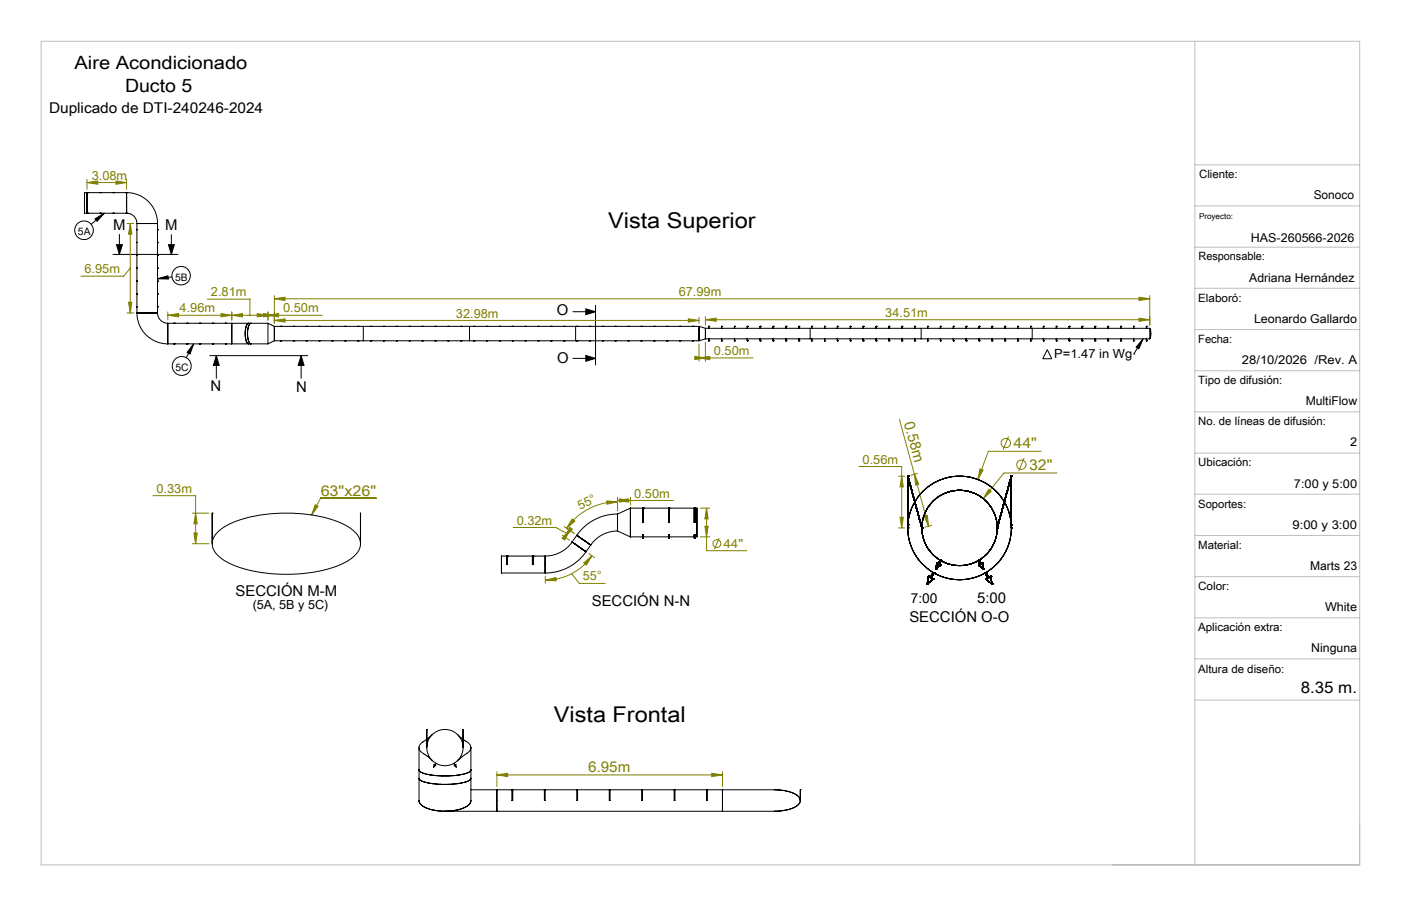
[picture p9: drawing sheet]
<svg xmlns="http://www.w3.org/2000/svg" width="432mm" height="279mm" viewBox="0 0 432 279" stroke-linecap="round" stroke-linejoin="round" font-family="sans-serif">
<g fill="none" stroke="#000" stroke-width=".31">
<path d="M29.3 67.5l2.8-1.7-2.2 2.5zM32.1 65.8l-4 3.4M34.8 78.5h20M35.9 75.5h1.8l-.9 3zM36.8 72.3v6.2M51.9 75.5h1.8l-.9 3zM52.8 72.4v6.1M48.5 86l3.3-.9 .1 .9zM53 85.4l-4.5 .6M176.6 96.1h7M180.6 95.2l3 .9-3 .9zM183.6 94.2v18.3"/>
<path d="M59.7 106l-1.1 3.2-.9-.5zM59.7 106l-2.3 4.3M64.7 109.7h30.1M66.7 109.7l.9 3h-1.8zM66.7 109.7v7M92.8 109.7v7M92.8 109.7l.9 3h-1.8zM176.6 110.5h7M180.6 109.6l3 .9-3 .9zM322.8 107.8l1.4 2.8h-2.8zM349.5 109.1h.1M352.3 104.5l-2.8 4.6"/>
<path d="M352.3 104.5l-1.3 3.1-.8-.6z"/>
<circle cx="25.9" cy="71" r="2.87"/>
<circle cx="55.8" cy="85" r="2.84"/>
<circle cx="56" cy="112.9" r="2.91"/>
</g>
<g fill="none" stroke="#808000" stroke-width=".31">
<path d="M26.8 56.3l3.3-.5v1zM26.8 55.3v3.1M26.8 56.3h12.2M35.7 55.8l3.3 .5-3.3 .5zM39 55.3v3.1M39.1 68.9h2.1M40.1 68.9l.5 3.3h-1zM40.1 68.9v27.6M39.1 96.5h2.1M39.6 93.2h1l-.5 3.3zM40.1 82.7l-2 2.5h-13.2M51.7 97.2l3.3-.5v1z"/>
<path d="M51.7 97.2h47.6M51.7 96.2v2.5M63.9 92.3h13.1v4.9M68.1 96.7l3.3 .5-3.3 .5zM71.4 97.2l3.3-.5v1zM71.4 96.2v2.5M79.3 96.7l3.3 .5-3.3 .5zM81.2 96.7l3.4 .5-3.4 .5zM82.6 97.2l3.3-.5v1zM82.6 96.2v2.5M84.6 98.8l3.2-.5v1zM84.6 92.1l3.2-.4v1z"/>
<path d="M84.6 91.2v8.5M84.6 98.8h130.8M84.6 92.1h269.8M212.2 98.3l3.2 .5-3.2 .5zM215.4 97.8v1.9M217.4 98.6l3.3-.5v1zM217.4 97.6v2.7M217.4 98.6h137M351 98.1l3.4 .5-3.4 .5zM351 91.7l3.4 .4-3.4 .6zM354.4 91.2v9.1M214.1 109.9l3.3 .5-3.3 .5z"/>
<path d="M215.4 110.4l3.4-.5v1zM215.4 106.1v5.3M215.4 110.4h16.7M217.4 105.5v5.9M277.2 129.4l9 32.8M310.8 134.6l-1.6 4.1M320.9 139.2h-16.3l-3.2 8.7M47.1 152.9h13.2v14.8M59.3 158.3h5.1M60.3 158.3l.5 3.2h-1zM97.2 155.6l.8 .5-2 2.7zM115.9 153.6h-17.1l-2.8 5.2"/>
<path d="M187 154.5l3.3 .2-3.2 .8zM190.3 154.3l3.3-.5v1zM190.3 153.4v4.1M190.3 154.3h17.2M190.3 154.7a19 19 0 0 0-15.6 8.2M191 153.8l3.3 .5-3.3 .5zM194.3 153.4v2.3M215.8 156.7h3M217.8 156.7l.5 3.3h-1.1zM217.8 156.7v13.1h12.4M264.8 143.9h13.1v18.9M276.9 146.9h1.9"/>
<path d="M277.4 159.5h1l-.5 3.3zM277.9 146.9l.5 3.2h-1zM281.8 146.3l1.4 3-1 .3zM282.8 146l-2.1 .6M284.8 159.2l1-.3 .4 3.3zM302 144.6l1 .4-1.6 2.9zM304.7 150.9l.8 .6-2.5 2.3zM315.6 141.3l-1.6 4M325.7 145.9h-16.3l-6.4 7.9M59.3 167.7h5.1M59.8 164.4h1l-.5 3.3zM158.2 162.7h13.1l3.5 1.9"/>
<path d="M168.1 178.9l3.2-.8 .1 1zM168.1 177.7v2.2M173.3 165l2.2 1.6M173.8 162.3l3.2 2.2M175.5 163.5l-1.4 3-.9-.6zM175.5 163.5l-1.4 2.1M175.6 162.6l.8 .6-2.3 2.4zM176.2 176.9l2.3 3h8M176.4 160.1l.8 .6-2.5 2.2zM179.9 173.6l2.5-2.2-1.7 2.9zM181.4 170.7l1.9 1.3M182.4 171.4a17.6 17.6 0 0 1-14.3 7.5"/>
<path d="M215.8 165.6h3M217.2 162.3h1.1l-.5 3.3zM221.7 165.9l-1.5 3.5M276.9 162.8h1.9M287.2 162l-2.1 .6M153.1 239l3.4-.5v1zM153.1 238v4.6M153.1 239h69.6M219.4 238.5l3.3 .5-3.3 .5zM222.7 238v4.6"/>
<circle cx="310" cy="136.6" r="1.43"/>
<circle cx="314.8" cy="143.3" r="1.43"/>
<circle cx="221" cy="167.6" r="1.22"/>
</g>
<g fill="none" stroke="#c0c0c0" stroke-width=".31">
<path d="M12.7 12.7h406.4v254h-406.4zM368.3 12.7v254M368.3 50.8h50.8M368.3 63.5h50.8M368.3 76.2h50.8M368.3 88.9h50.8M368.3 101.6h50.8M368.3 114.3h50.8M368.3 127h50.8M368.3 139.7h50.8M368.3 152.4h50.8M368.3 165.1h50.8"/>
<path d="M368.3 177.8h50.8M368.3 190.5h50.8M368.3 203.2h50.8M368.3 215.9h50.8"/>
</g>
<g fill="#000">
<path d="M352.3 104.5l-1.3 3.1-.8-.6z"/>
<path d="M29.3 67.5l2.8-1.7-2.2 2.5zM48.5 86l3.3-.9 .1 .9zM59.7 106l-1.1 3.2-.9-.5z"/>
<path d="M51.9 75.5h1.8l-.9 3zM35.9 75.5h1.8l-.9 3zM92.8 109.7l.9 3h-1.8zM66.7 109.7l.9 3h-1.8z"/>
<path d="M180.6 95.2l3 .9-3 .9zM180.6 109.6l3 .9-3 .9z"/>
</g>
<g fill="#808000">
<path d="M97.2 155.6l.8 .5-2 2.7z"/>
<path d="M39.6 93.2h1l-.5 3.3zM40.1 68.9l.5 3.3h-1zM71.4 97.2l3.3-.5v1zM79.3 96.7l3.3 .5-3.3 .5zM277.4 159.5h1l-.5 3.3zM277.9 146.9l.5 3.2h-1zM59.8 164.4h1l-.5 3.3zM60.3 158.3l.5 3.2h-1zM175.5 163.5l-1.4 3-.9-.6zM175.6 162.6l.8 .6-2.3 2.4zM179.9 173.6l.8 .7 1.7-2.9zM168.1 178.9l3.3 .2-.1-1zM217.8 156.7l.5 3.3h-1.1zM217.2 162.3h1.1l-.5 3.3z"/>
<path d="M82.6 97.2l3.3-.5v1zM81.2 96.7l3.4 .5-3.4 .5z"/>
<path d="M84.6 98.8l3.2-.5v1zM212.2 98.3l3.2 .5-3.2 .5zM217.4 98.6l3.3-.5v1zM351 98.1l3.4 .5-3.4 .5zM84.6 92.1l3.2-.4v1zM351 91.7l3.4 .4-3.4 .6z"/>
<path d="M215.4 110.4l3.4-.5v1zM214.1 109.9l3.3 .5-3.3 .5z"/>
<path d="M68.1 96.7l3.3 .5-3.3 .5zM51.7 97.2l3.3-.5v1zM35.7 55.8l3.3 .5-3.3 .5zM26.8 56.3l3.3-.5v1zM191 153.8l3.3 .5-3.3 .5zM190.3 154.3l3.3-.5v1z"/>
<path d="M176.4 160.1l-1.7 2.8 2.5-2.2zM187 154.5l.1 1 3.2-.8z"/>
<path d="M284.8 159.2l1-.3 .4 3.3zM281.8 146.3l1.4 3-1 .3z"/>
<path d="M153.1 239l3.4-.5v1zM219.4 238.5l3.3 .5-3.3 .5zM304.7 150.9l-1.7 2.9 2.5-2.3zM302 144.6l-.6 3.3 1.6-2.9z"/>
</g>
<g fill="none" stroke="#000" stroke-width=".31">
<path d="M26.8 59.4v6.4M26.9 59.4h.1M27 59.4h.1M30.9 59.4h.1M31 59.4h.1M34.9 59.4h.1M35 59.4h.1M38.8 59.4h.1M38.9 59.4h.1M39 59.4l1.8 .1 1.9 .6 1.9 1.1 1.3 1.1 1.9 2.9 .6 2.1 .1 1.6M39 59.4v6.4M39 59.4h-13v6.4h13"/>
<path d="M26.9 65.8h.1M27 65.8h.1M30.9 65.8h.1M31 65.8h.1M34.9 65.8h.1M35 65.8h.1M38.8 65.8h.1M38.9 65.8h.1M39 65.8l1.4 .2 1.1 .9 .6 1.1 .1 .9M42.2 68.9h6.3M42.2 68.9v27.6M42.2 70.9h.1"/>
<path d="M42.2 70.8h.1M42.2 74.8h.1M42.2 78.8h.1M42.2 78.7h.1M48.5 70.9h.1M48.5 70.8h.1M48.5 74.8h.1M48.5 78.8h.1M48.5 78.7h.1M48.5 68.9v27.6M42.2 96.5l.1 1.6 .5 1.8 .7 1.5 1.2 1.6 1.1 1 1.8 1.1 1.8 .7 2.3 .2M42.2 96.5h6.3"/>
<path d="M42.2 94.7h.1M42.2 94.6h.1M42.2 82.8h.1M42.2 82.7h.1M42.2 90.7h.1M42.2 90.6h.1M42.2 86.7h.1M42.2 86.6h.1M48.5 96.5l.2 1.1 .6 1 1 .8 1.4 .3M48.5 94.7h.1M48.5 94.6h.1M48.5 82.8h.1"/>
<path d="M48.5 82.7h.1M48.5 86.7h.1M48.5 86.6h.1M48.5 90.7h.1M48.5 90.6h.1M51.7 99.7v6.3M51.7 99.7h19.7M53.6 99.7h.1M53.7 99.7h.1M57.6 99.7h.1M57.7 99.7h.1M61.5 99.7h.1"/>
<path d="M61.6 99.7h.1M65.5 99.7h.1M65.6 99.7h.1M69.5 99.7h.1M69.6 99.7h.1M71.4 99.7h5.3M71.4 99.7v6.3M76.7 99.7l-.7 .7-.4 2 .2 2.7 .5 .8 .4 .1M76.7 99.7h.7M77.4 99.7h5.2M77.4 99.7l-.5 .2-.3 .7-.3 2.1 .3 2.4 .3 .7 .5 .2M82.6 99.7l2 .9"/>
<path d="M82.6 99.7v6.3M51.7 106h19.7M53.6 106h.1M53.7 106h.1M57.6 106h.1M57.7 106h.1M61.5 106h.1M61.6 106h.1M65.5 106h.1M65.6 106h.1M69.5 106h.1M69.6 106h.1"/>
<path d="M71.4 106h5.3M76.7 106h.7M77.4 106h5.2M84.6 105.1l-2 .9M84.6 100.6v4.5M84.6 105.1h130.8M84.6 100.6h130.8M86.5 105.1h.1M86.5 100.6h.1M86.6 105.1h.1M86.6 100.6h.1M90.4 100.6h.1"/>
<path d="M90.4 105.1h.1M90.5 100.6h.1M90.5 105.1h.1M94.4 105.1h.1M94.4 100.6h.1M94.5 105.1h.1M94.5 100.6h.1M98.4 105.1h.1M98.4 100.6h.1M98.5 105.1h.1M98.5 100.6h.1M102.3 100.6h.1"/>
<path d="M102.3 105.1h.1M102.4 100.6h.1M102.4 105.1h.1M106.3 100.6h.1M106.3 105.1h.1M106.4 100.6h.1M106.4 105.1h.1M110.3 100.6h.1M110.3 105.1h.1M110.4 100.6h.1M110.4 105.1h.1M112 100.6v4.5"/>
<path d="M114.2 100.6h.1M114.2 105.1h.1M114.3 100.6h.1M114.3 105.1h.1M118.2 100.6h.1M118.2 105.1h.1M118.3 100.6h.1M118.3 105.1h.1M122.2 100.6h.1M122.2 105.1h.1M122.3 100.6h.1M122.3 105.1h.1"/>
<path d="M126.2 105.1h.1M126.2 100.6h.1M126.3 105.1h.1M126.3 100.6h.1M130.1 100.6h.1M130.1 105.1h.1M130.2 100.6h.1M130.2 105.1h.1M134.1 100.6h.1M134.1 105.1h.1M134.2 100.6h.1M134.2 105.1h.1"/>
<path d="M138 105.1h.1M138 100.6h.1M138.1 105.1h.1M138.1 100.6h.1M142 100.6h.1M142 105.1h.1M142.1 100.6h.1M142.1 105.1h.1M144.7 100.6v4.5M146 100.6h.1M146 105.1h.1M146.1 100.6h.1"/>
<path d="M146.1 105.1h.1M150 100.6h.1M150 105.1h.1M153.9 105.1h.1M153.9 100.6h.1M154 105.1h.1M154 100.6h.1M157.9 100.6h.1M157.9 105.1h.1M158 100.6h.1M158 105.1h.1M161.9 100.6h.1"/>
<path d="M161.9 105.1h.1M162 100.6h.1M162 105.1h.1M165.8 105.1h.1M165.8 100.6h.1M165.9 105.1h.1M165.9 100.6h.1M169.8 100.6h.1M169.8 105.1h.1M169.9 100.6h.1M169.9 105.1h.1M173.8 100.6h.1"/>
<path d="M173.8 105.1h.1M177.4 100.6v4.5M177.7 105.1h.1M177.7 100.6h.1M177.8 105.1h.1M177.8 100.6h.1M181.7 100.6h.1M181.7 105.1h.1M181.8 100.6h.1M181.8 105.1h.1M185.7 100.6h.1M185.7 105.1h.1"/>
<path d="M185.8 100.6h.1M185.8 105.1h.1M189.6 105.1h.1M189.6 100.6h.1M189.7 105.1h.1M189.7 100.6h.1M193.6 100.6h.1M193.6 105.1h.1M193.7 100.6h.1M193.7 105.1h.1M197.6 100.6h.1M197.6 105.1h.1"/>
<path d="M197.7 100.6h.1M197.7 105.1h.1M201.5 100.6h.1M201.5 105.1h.1M201.6 100.6h.1M201.6 105.1h.1M205.5 105.1h.1M205.5 100.6h.1M205.6 105.1h.1M205.6 100.6h.1M209.5 100.6h.1M209.5 105.1h.1"/>
<path d="M209.6 100.6h.1M209.6 105.1h.1M213.4 100.6h.1M213.4 105.1h.1M213.5 100.6h.1M213.5 105.1h.1M215.4 100.6v4.5M215.4 100.6l2 .6M217.4 101.2v3.3M217.4 104.5l-2 .6M217.4 104.5h137M217.4 101.2h137"/>
<path d="M218.4 105.1h.1M218.4 100.6v.6M218.4 104.5v.6M218.5 100.6h.1M222.4 105.1h.1M222.4 100.6h.1M222.4 100.6v.6M222.4 104.5v.6M222.5 105.1h.1M222.5 100.6h.1M222.5 100.6v.6M222.5 104.5v.6"/>
<path d="M226.3 100.6h.1M226.3 100.6v.6M226.3 104.5v.6M226.4 105.1h.1M230.3 105.1h.1M230.3 100.6h.1M230.3 100.6v.6M230.3 104.5v.6M230.4 105.1h.1M230.4 100.6h.1M230.4 100.6v.6M230.4 104.5v.6"/>
<path d="M234.2 100.6h.1M234.2 105.1h.1M234.2 105.1h.2M234.2 100.6h.2M234.2 100.6v.6M234.2 104.5v.6M234.4 100.6h.1M234.4 105.1h.1M234.4 100.6v.6M234.4 104.5v.6M238.2 105.1h.1M238.2 100.6h.1"/>
<path d="M238.2 100.6v.6M238.2 104.5v.6M238.3 105.1h.1M238.3 100.6h.1M238.3 100.6v.6M238.3 104.5v.6M242.2 105.1h.1M242.2 100.6h.1M242.2 100.6v.6M242.2 104.5v.6M242.3 105.1h.1M242.3 100.6h.1"/>
<path d="M242.3 100.6v.6M242.3 104.5v.6M246.2 100.6h.1M246.2 105.1h.1M246.2 100.6v.6M246.2 104.5v.6M246.3 100.6h.1M246.3 105.1h.1M246.3 100.6v.6M246.3 104.5v.6M249.7 101.2v3.3M250.1 100.6h.1"/>
<path d="M250.1 105.1h.1M250.1 100.6v.6M250.1 104.5v.6M250.2 100.6h.1M250.2 105.1h.1M250.2 100.6v.6M250.2 104.5v.6M254.1 100.6h.1M254.1 105.1h.1M254.1 100.6v.6M254.1 104.5v.6M254.2 100.6h.1"/>
<path d="M254.2 105.1h.1M254.2 100.6v.6M254.2 104.5v.6M258.1 100.6h.1M258.1 105.1h.1M258.1 100.6v.6M258.1 104.5v.6M258.2 100.6h.1M258.2 105.1h.1M258.2 100.6v.6M258.2 104.5v.6M262 105.1h.1"/>
<path d="M262 100.6h.1M262 100.6v.6M262 104.5v.6M262.1 105.1h.1M262.1 100.6h.1M262.1 100.6v.6M262.1 104.5v.6M266 105.1h.1M266 100.6h.1M266 100.6v.6M266 104.5v.6M266.1 105.1h.1"/>
<path d="M266.1 100.6h.1M266.1 100.6v.6M266.1 104.5v.6M270 100.6h.1M270 105.1h.1M270 100.6v.6M270 104.5v.6M270.1 100.6h.1M270.1 105.1h.1M270.1 100.6v.6M270.1 104.5v.6M273.9 105.1h.1"/>
<path d="M273.9 100.6h.1M273.9 100.6v.6M273.9 104.5v.6M274 105.1h.1M274 100.6h.1M274 100.6v.6M274 104.5v.6M277.9 100.6h.1M277.9 105.1h.1M277.9 100.6v.6M277.9 104.5v.6M278 100.6h.1"/>
<path d="M278 105.1h.1M278 100.6v.6M278 104.5v.6M281.9 100.6h.1M281.9 105.1h.1M281.9 100.6v.6M281.9 104.5v.6M282 100.6h.1M282 105.1h.1M282 100.6v.6M282 104.5v.6M283.9 101.2v3.3"/>
<path d="M285.9 100.6h.1M285.9 105.1h.1M285.9 100.6v.6M285.9 104.5v.6M286 100.6h.1M286 105.1h.1M286 100.6v.6M286 104.5v.6M289.8 100.6h.1M289.8 105.1h.1M289.8 100.6v.6M289.8 104.5v.6"/>
<path d="M289.9 100.6h.1M289.9 105.1h.1M289.9 100.6v.6M289.9 104.5v.6M293.8 105.1h.1M293.8 100.6h.1M293.8 100.6v.6M293.8 104.5v.6M293.9 105.1h.1M293.9 100.6h.1M293.9 100.6v.6M293.9 104.5v.6"/>
<path d="M297.7 100.6h.1M297.7 105.1h.1M297.7 105.1h.2M297.7 100.6h.2M297.7 100.6v.6M297.7 104.5v.6M297.9 100.6h.1M297.9 105.1h.1M297.9 100.6v.6M297.9 104.5v.6M301.7 100.6h.1M301.7 105.1h.1"/>
<path d="M301.7 100.6v.6M301.7 104.5v.6M301.8 100.6h.1M301.8 105.1h.1M301.8 100.6v.6M301.8 104.5v.6M305.7 105.1h.1M305.7 100.6h.1M305.7 100.6v.6M305.7 104.5v.6M305.8 105.1h.1M305.8 100.6h.1"/>
<path d="M305.8 100.6v.6M305.8 104.5v.6M309.7 105.1h.1M309.7 100.6h.1M309.7 100.6v.6M309.7 104.5v.6M309.8 105.1h.1M309.8 100.6h.1M309.8 100.6v.6M309.8 104.5v.6M313.6 100.6h.1M313.6 105.1h.1"/>
<path d="M313.6 100.6v.6M313.6 104.5v.6M313.7 100.6h.1M313.7 105.1h.1M313.7 100.6v.6M313.7 104.5v.6M317.6 100.6h.1M317.6 105.1h.1M317.6 100.6v.6M317.6 104.5v.6M317.7 100.6h.1M317.7 105.1h.1"/>
<path d="M317.7 100.6v.6M317.7 104.5v.6M318.1 101.2v3.3M321.6 100.6h.1M321.6 105.1h.1M321.6 100.6v.6M321.6 104.5v.6M321.7 100.6h.1M321.7 105.1h.1M321.7 100.6v.6M321.7 104.5v.6M325.5 100.6h.1"/>
<path d="M325.5 105.1h.1M325.5 100.6v.6M325.5 104.5v.6M325.6 100.6h.1M325.6 105.1h.1M325.6 100.6v.6M325.6 104.5v.6M329.5 100.6h.1M329.5 105.1h.1M329.5 100.6v.6M329.5 104.5v.6M329.6 100.6h.1"/>
<path d="M329.6 105.1h.1M329.6 100.6v.6M329.6 104.5v.6M333.5 105.1h.1M333.5 100.6h.1M333.5 100.6v.6M333.5 104.5v.6M333.6 105.1h.1M333.6 100.6h.1M333.6 100.6v.6M333.6 104.5v.6M337.4 100.6h.1"/>
<path d="M337.4 105.1h.1M337.4 100.6v.6M337.4 104.5v.6M337.5 100.6h.1M337.5 105.1h.1M337.5 100.6v.6M337.5 104.5v.6M341.4 100.6h.1M341.4 105.1h.1M341.4 100.6v.6M341.4 104.5v.6M341.5 100.6h.1"/>
<path d="M341.5 105.1h.1M341.5 100.6v.6M341.5 104.5v.6M345.4 105.1h.1M345.4 100.6h.1M345.4 100.6v.6M345.4 104.5v.6M345.5 105.1h.1M345.5 100.6h.1M345.5 100.6v.6M345.5 104.5v.6M349.4 100.6h.1"/>
<path d="M349.4 105.1h.1M349.4 100.6v.6M349.4 104.5v.6M353.3 100.6h.1M353.3 105.1h.1M353.3 100.6v.6M353.3 104.5v.6M353.4 100.6h.1M353.4 105.1h.1M353.4 100.6v.6M353.4 104.5v.6M354.4 101.2l.3 1.5-.1 1.2-.2 .6"/>
<path d="M354.4 101.2v3.3M65.4 158.3h.1M65.4 158.3v9.4M111.1 158.3h.1M111.1 158.3v9.4M190.3 158.5v5.3zM194.3 156.7v8.9zM198.1 156.7v4.4M198.1 156.7h.1M198.3 156.7v4.4M198.3 156.7h.1M206.1 156.7v4.4"/>
<path d="M206.1 156.7h.1M206.2 156.7v4.4M206.2 156.7h.1M214 156.7v4.4M214 156.7h.1M214.2 156.7v4.4M214.2 156.7h.1M214.8 156.7h-20.5l-1 .5a11.1 11.1 0 0 1-6 1.6l-3.6 1.2-2.7 1.6-2.5 2.5-3.5 4.6-1.8 1.3-1.6 .9-3.4 .6h-13.6M214.8 156.7v8.9zM279.8 146.9h.1M279.8 146.9v15.9M279.8 146.9l4.3 15.9"/>
<path d="M279.8 146.9v15M311.7 146.9h.1M311.7 146.9v15M311.7 146.9l-4.3 15.8M311.7 146.9v15.9M311.7 146.9l-4.3 15.9M66.9 164.3a24 24 0 0 1 13.7-5.5l7.7-.5a36.2 36.2 0 0 1 19.8 4.6 5.4 5.4 0 0 1 2.9 5.8 10 10 0 0 1-6.6 5.6l-.4 .2a48.2 48.2 0 0 1-33.1-.7 8 8 0 0 1-5.5-6.1l.5-2zM154.6 171.5v5.2zM156.2 174.1h.2M156.2 171.5v2.6M156.2 171.5h.1M156.4 171.5v2.6"/>
<path d="M156.4 171.5h.1M164.1 174.1h.2M164.1 171.5v2.6M164.1 171.5h.1M164.3 171.5v2.6M164.3 171.5h.1M168.1 171.5v5.2zM176.3 167.1l4.3 3zM177.8 165.1l4.3 3zM198.1 165h.1M198.1 161.1v-.2l.2 .2M198.1 165h.2"/>
<path d="M198.1 161.1h.2M198.1 165v.9h.2v-.9M198.1 165.4h.2M198.1 165.5h.2M198.1 165.3h.2M198.3 165h.1M206.1 165h.1M206.1 161.1v-.2l.1 .2M206.1 161.1h.1M206.1 165v.9h.1v-.9M206.1 165.4h.1M206.1 165.5h.1"/>
<path d="M206.1 165.3h.1M206.2 165h.1M214 165h.1M214 161.1v-.2l.2 .2M214 165h.2M214 161.1h.2M214 165v.9h.2v-.9M214 165.4h.2M214 165.5h.2M214 165.3h.2M214.2 165h.1M214.8 165.6h-20.5l-1.3-.6a6.5 6.5 0 0 0-6.8-.4l-1.5 .9-1.8 1.5-3.2 4.3-1.5 1.6-1.9 1.4-2.2 1.2-2.5 .8-2.7 .4h-14.3"/>
<path d="M279.8 162.8h.1M279.8 161.9h.1M279.8 161.9v.9M284.1 162.8h.1M284.1 162.7h.1M284.1 162.7v.1M286.1 177.7h.1M286.1 177.7l-.3 2.4M286.1 177.7l.6 .4M286.7 178.1h.1M287 178.3h.1M287 178.3l.7 .3"/>
<path d="M287.6 176.6h.1M287.6 176.6l.3 .1M287.6 176.6l-.9 1.5M287.7 178.6h.1M287.7 178.6l-1.9 1.5M287.9 176.7h.1M287.9 176.7l-.9 1.6M288.5 175.4h.1M288.7 173.6h.1M288.7 173.6l-.2 1.8M288.7 173.6l.5 .3M289.2 173.9h.1"/>
<path d="M289.4 174.1h.1M289.4 174.1l.5 .2M289.8 172.8h.1M289.8 172.8l.3 .1M289.8 172.8l-.6 1.1M289.9 174.3h.1M289.9 174.3l-1.4 1.1M290.1 172.9h.1M290.1 172.9l-.7 1.2M301.4 172.9h.1M301.4 172.9l.7 1.2M301.6 174.3h.1"/>
<path d="M301.6 174.3l1.4 1.1M301.7 172.8h.1M301.7 172.8l-.3 .1M301.7 172.8l.6 1.1M302.1 174.1h.1M302.1 174.1l-.5 .2M302.3 173.9h.1M302.8 173.6h.1M302.8 173.6l-.5 .3M302.8 173.6l.2 1.8M303 175.4h.1M303.6 176.7h.1"/>
<path d="M303.6 176.7l.8 1.6M303.8 178.6h.1M303.8 178.6l1.9 1.5M303.9 176.6h.1M303.9 176.6l-.3 .1M303.9 176.6l.9 1.5M304.4 178.3h.1M304.4 178.3l-.6 .3M304.8 178.1h.1M305.4 177.7h.1M305.4 177.7l-.6 .4M305.4 177.7l.3 2.4"/>
<path d="M307.4 162.8h.1M307.4 162.7h.1M307.4 162.7v.1M311.7 161.9h.1M311.7 161.9v.9M311.7 162.8h.1M285.8 180.1h.1M305.7 180.1h.1M129.2 230.5v6.9M129.2 237.4l.4 .7 1.6 .6 4.7 .6 3.7-.1 3.2-.4 1.9-.7 .4-.7M129.2 237.4v2.6M131.6 225h.1"/>
<path d="M131.6 225v5.5M133.3 226.4l-3.5 2.8-.6 1.1v.7l.4 .7 3.5 2.8M134.3 235.4l-.3 .5-.2-.1-.2 .8 .7-.5-.2-.1 .3-.6M140 235.4l.3 .5 .2-.1 .1 .8-.6-.5 .2-.1-.3-.6M141.1 226.6l1.4 1.3 2 1.3 .4 .6 .2 .7M142.7 225v5.5M142.7 225h.1M145.1 230.5l-.2 .8-.5 .7-3.5 2.6M145.1 230.5v6.9M145.1 237.4v2.6M129.2 240v7.1l.3 .7 1 .9 1.9 .9 2.5 .4 2.2 .2 2.3-.2 2.5-.4 2-.9 .9-.9 .3-.7v-7.1M129.2 240l.3 .6 1.3 .6 2.5 .5 2.8 .2 5.8-.4 2.5-.7 .7-.8"/>
<path d="M137.1 250.2h16M145.1 243.6h8M153.1 246.9v3.3M153.1 243.6v3.3M153.1 250.2h69.6M153.1 243.6h69.6M157.8 243.6v3.3h.2v-3.3M167.8 243.6v3.3h.2v-3.3M177.8 243.6v3.3h.2v-3.3M187.8 243.6v3.3h.2v-3.3M197.8 243.6v3.3h.2v-3.3M207.8 243.6v3.3h.2v-3.3"/>
<path d="M217.8 243.6v3.3h.2v-3.3M222.7 243.6h16.4l2.6 .2 2.3 .6 1.4 .7 .9 .8 .4 1M222.7 243.6v3.3M222.7 246.9v3.3M246.7 246.9l-.4 .9-1.4 1.2-1.5 .6-2.5 .4-18.2 .2M246.7 243.6h.1M246.7 243.6v3.3"/>
<circle cx="295.7" cy="162.8" r="11.6"/>
<circle cx="295.7" cy="162.8" r="16"/>
<circle cx="295.8" cy="162.8" r="16"/>
<circle cx="137.1" cy="230.5" r="5.6"/>
</g>
<g font-size="6.7">
<text x="187.4" y="70.3">Vista Superior</text>
<text x="170.7" y="222.7">Vista Frontal</text>
</g>
<g font-size="5.6">
<text x="23" y="21.3">Aire Acondicionado</text>
<text x="38.6" y="28.3">Ducto 5</text>
</g>
<text font-size="4.9" x="400.9" y="213.7">8.35 m.</text>
<g font-size="4.6">
<text x="15.1" y="34.7">Duplicado de DTI-240246-2024</text>
<text x="34.8" y="70.8">M</text>
<text x="50.9" y="70.9">M</text>
<text x="171.6" y="97.3">O</text>
<text x="171.7" y="112">O</text>
<text x="64.9" y="120.6">N</text>
<text x="91.3" y="120.8">N</text>
<text x="72.6" y="183.8">SECCIÓN M-M</text>
<text x="301.1" y="186">5:00</text>
<text x="182.4" y="186.8">SECCIÓN N-N</text>
<text x="280.3" y="191.9">SECCIÓN O-O</text>
</g>
<g font-size="4.6" fill="#808000">
<text x="278.6" y="130.3" transform="rotate(75 278.6 130.3)">0.58m</text>
<text x="312.4" y="138.1">44&quot;</text>
<text x="317.2" y="144.8">32&quot;</text>
<text x="98.8" y="152.8">63&quot;x26&quot;</text>
<text x="181.3" y="237.9">6.95m</text>
</g>
<text font-size="4.2" x="280.7" y="186">7:00</text>
<g font-size="3.9" fill="#808000">
<text x="28.3" y="55.4">3.08m</text>
<text x="26.1" y="84.3">6.95m</text>
<text x="65" y="91.4">2.81m</text>
<text x="209.2" y="91.3">67.99m</text>
<text x="55.4" y="96.3">4.96m</text>
<text x="87.3" y="96.3">0.50m</text>
<text x="140.5" y="97.9">32.98m</text>
<text x="272.9" y="97.7">34.51m</text>
<text x="220.1" y="109.5">0.50m</text>
<text x="265.9" y="143">0.56m</text>
<text x="48.2" y="152">0.33m</text>
<text x="195.5" y="153.5">0.50m</text>
<text x="159.3" y="161.8">0.32m</text>
<text x="178.8" y="157.3" transform="rotate(-27 178.8 157.3)">55°</text>
<text x="223" y="168.9">44&quot;</text>
<text x="179.6" y="179">55°</text>
</g>
<g font-size="3.9">
<text x="324.9" y="110.5">P=1.47 in Wg</text>
<text x="77.9" y="187.9">(5A, 5B y 5C)</text>
</g>
<g font-size="3.8">
<text x="404.9" y="61.3">Sonoco</text>
<text x="385.5" y="74.6">HAS-260566-2026</text>
<text x="385" y="87.1">Adriana Hernández</text>
<text x="386.5" y="99.6">Leonardo Gallardo</text>
<text x="382.8" y="112.1">28/10/2026 /Rev. A</text>
<text x="402.4" y="125">MultiFlow</text>
<text x="416.1" y="137.7">2</text>
<text x="398.8" y="150.4">7:00 y 5:00</text>
<text x="398.4" y="163.1">9:00 y 3:00</text>
<text x="403.8" y="175.8">Marts 23</text>
<text x="408.4" y="188.5">White</text>
<text x="404.1" y="201">Ninguna</text>
</g>
<g font-size="3.5">
<text x="369.6" y="54.8">Cliente:</text>
<text x="369.4" y="80">Responsable:</text>
<text x="369.3" y="93">Elaboró:</text>
<text x="369.3" y="105.7">Fecha:</text>
<text x="369.3" y="118.4">Tipo de difusión:</text>
<text x="369.3" y="131.1">No. de líneas de difusión:</text>
<text x="369.3" y="143.8">Ubicación:</text>
<text x="369.3" y="156.5">Soportes:</text>
<text x="369.3" y="169.2">Material:</text>
<text x="369.3" y="181.9">Color:</text>
<text x="369.3" y="194.6">Aplicación extra:</text>
<text x="369.3" y="207.7">Altura de diseño:</text>
</g>
<g font-size="3.2">
<text x="24" y="72.5">5A</text>
<text x="53.9" y="86.5">5B</text>
<text x="54" y="114.4">5C</text>
</g>
<text font-size="2.5" x="369.5" y="67.4">Proyecto:</text>
</svg>
